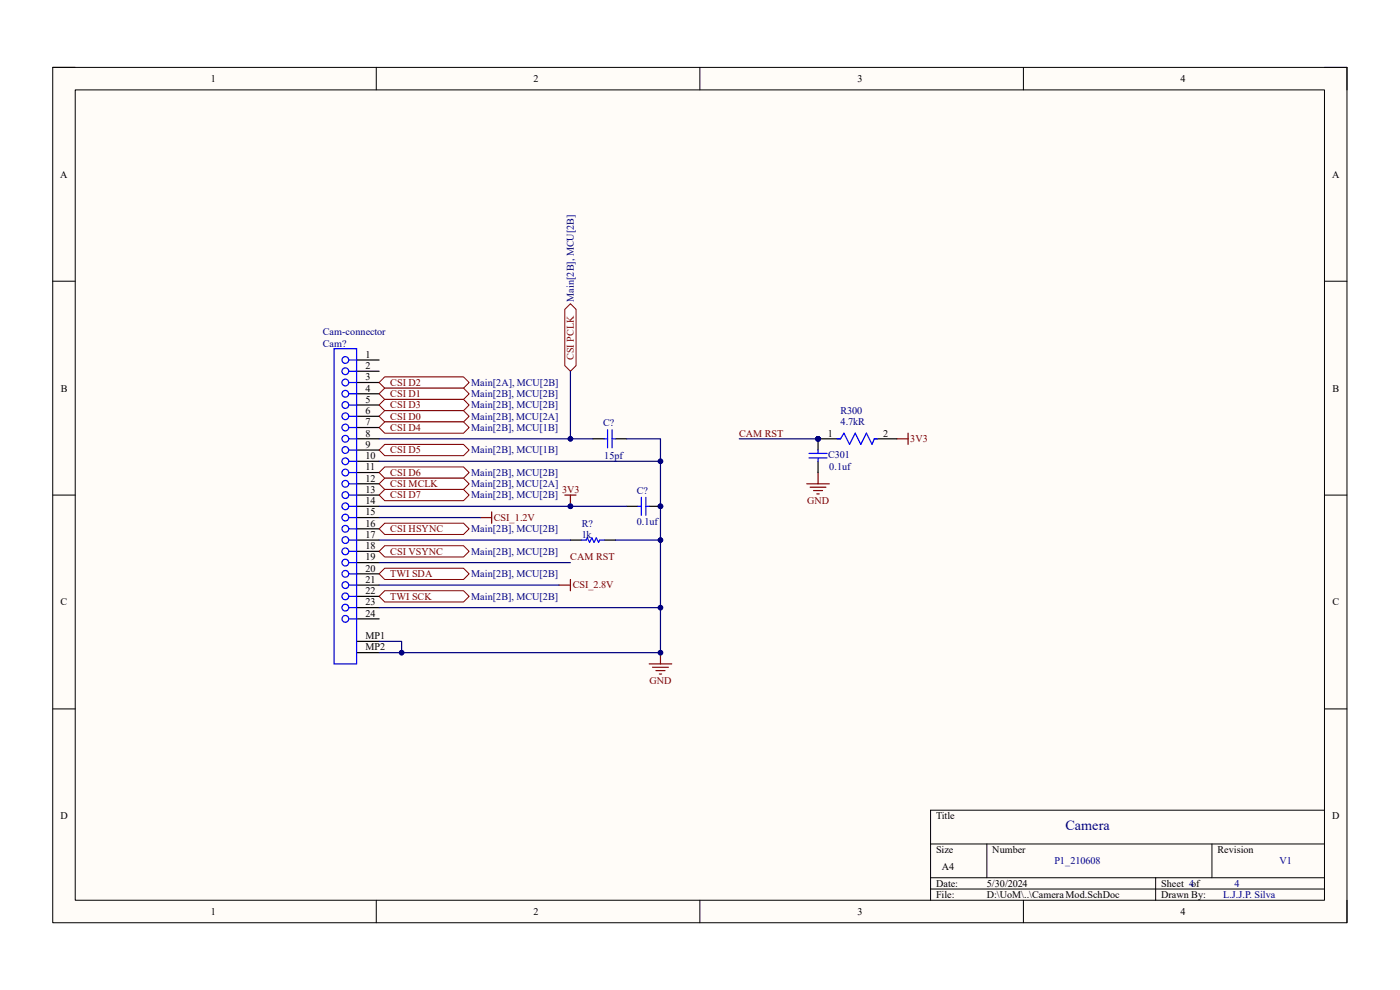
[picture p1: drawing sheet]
<svg xmlns="http://www.w3.org/2000/svg" width="297mm" height="210mm" viewBox="0 0 297 210" stroke-linecap="round" stroke-linejoin="round" font-family="sans-serif">
<path d="M11.2 14.3h274.6v181.4h-274.6z" fill-rule="evenodd" fill="#fffcf8"/>
<path d="M11.2 14.3h274.6v181.4h-274.6z" fill="none" stroke="#000" stroke-width=".21"/>
<path d="M16 19.1h265v171.9h-265z" fill-rule="evenodd" fill="#fffcf8"/>
<g fill="none" stroke="#000" stroke-width=".21">
<path d="M11.2 14.3h4.8M16 19.1h265v171.9h-265zM79.8 14.3v4.8M148.5 14.3v4.8M217.1 14.3v4.8M281 14.3h4.8v4.8M11.2 59.7h4.8M281 59.7h4.8M11.2 105h4.8M281 105h4.8M11.2 150.4h4.8M281 150.4h4.8"/>
<path d="M197.4 179h83.6M209.4 179v7.2M257.1 179v7.2M281 171.9h-83.6v19.1M79.8 191v4.7M148.5 191v4.7M197.4 186.2h83.6M197.4 188.6h83.6M217.1 191v4.7M245.2 186.2v4.8M285.8 191v4.7"/>
</g>
<path d="M119.8 105h2.4M121 105v2.4" fill="none" stroke="#800000" stroke-width=".25"/>
<circle cx="121" cy="107.4" r=".48" fill="#000080"/>
<circle cx="121" cy="107.4" r=".48" fill="none" stroke="#000080" stroke-width=".21"/>
<path d="M101.9 109.8h2.4M104.3 108.6v2.4M118.6 124.1h2.4M121 122.9v2.4M140.1 138.5v2.3M137.7 140.8h4.8M138.4 141.6h3.4M139.2 142.3h1.9M139.9 143h.5" fill="none" stroke="#800000" stroke-width=".25"/>
<g fill="none" stroke="#000" stroke-width=".25">
<path d="M75.6 76.4h4.8M75.6 78.8h4.8M75.6 81.1h4.8M75.6 83.5h4.8M75.6 85.9h4.8M75.6 88.3h4.8M75.6 90.7h4.8M75.6 93.1h4.8M75.6 95.5h4.8M75.6 97.9h4.8M75.6 100.2h4.8M75.6 102.6h4.8"/>
<path d="M75.6 105h4.8M75.6 107.4h4.8M75.6 109.8h4.8M75.6 112.2h4.8M75.6 114.6h4.8M75.6 117h4.8M75.6 119.3h4.8M75.6 121.7h4.8M75.6 124.1h4.8M75.6 126.5h4.8M75.6 128.9h4.8M75.6 131.3h4.8"/>
<path d="M75.6 136.1h4.8M75.6 138.5h4.8"/>
</g>
<g fill="none" stroke="#00f" stroke-width=".25">
<path d="M70.9 74h4.7v66.8h-4.7zM74 78.8h1.6M74 76.4h1.6M74 97.9h1.6M74 95.5h1.6M74 93.1h1.6M74 90.7h1.6M74 88.3h1.6M74 85.9h1.6M74 83.5h1.6M74 81.1h1.6M74 112.2h1.6"/>
<path d="M74 109.8h1.6M74 107.4h1.6M74 105h1.6M74 102.6h1.6M74 119.3h1.6M74 117h1.6M74 114.6h1.6M74 100.2h1.6M74 131.3h1.6M74 128.9h1.6M74 126.5h1.6M74 124.1h1.6"/>
<path d="M74 121.7h1.6"/>
<circle cx="73.3" cy="76.4" r=".72"/>
<circle cx="73.3" cy="78.8" r=".72"/>
<circle cx="73.3" cy="83.5" r=".72"/>
<circle cx="73.3" cy="81.1" r=".72"/>
<circle cx="73.3" cy="90.7" r=".72"/>
<circle cx="73.3" cy="95.5" r=".72"/>
<circle cx="73.3" cy="93.1" r=".72"/>
<circle cx="73.3" cy="97.9" r=".72"/>
<circle cx="73.3" cy="85.9" r=".72"/>
<circle cx="73.3" cy="88.3" r=".72"/>
<circle cx="73.3" cy="117" r=".72"/>
<circle cx="73.3" cy="119.3" r=".72"/>
<circle cx="73.3" cy="102.6" r=".72"/>
<circle cx="73.3" cy="109.8" r=".72"/>
<circle cx="73.3" cy="107.4" r=".72"/>
<circle cx="73.3" cy="105" r=".72"/>
<circle cx="73.3" cy="114.6" r=".72"/>
<circle cx="73.3" cy="100.2" r=".72"/>
<circle cx="73.3" cy="112.2" r=".72"/>
<circle cx="73.3" cy="121.7" r=".72"/>
<circle cx="73.3" cy="128.9" r=".72"/>
<circle cx="73.3" cy="126.5" r=".72"/>
<circle cx="73.3" cy="124.1" r=".72"/>
<circle cx="73.3" cy="131.3" r=".72"/>
</g>
<circle cx="140.1" cy="138.5" r=".48" fill="#000080"/>
<circle cx="140.1" cy="138.5" r=".48" fill="none" stroke="#000080" stroke-width=".21"/>
<path d="M190.3 93.1h2.3M192.6 91.9v2.4M171.2 102.6h4.7M171.9 103.4h3.3M172.6 104.1h1.9M173.3 104.8h.5M173.5 100.2v2.4" fill="none" stroke="#800000" stroke-width=".25"/>
<path d="M81.6 80h16.7l1.2 1.1-1.2 1.2h-16.7l-1.2-1.2z" fill-rule="evenodd" fill="#fff"/>
<path d="M81.6 80h16.7l1.2 1.1-1.2 1.2h-16.7l-1.2-1.2z" fill="none" stroke="#800000" stroke-width=".21"/>
<path d="M81.6 82.3h16.7l1.2 1.2-1.2 1.2h-16.7l-1.2-1.2z" fill-rule="evenodd" fill="#fff"/>
<path d="M81.6 82.3h16.7l1.2 1.2-1.2 1.2h-16.7l-1.2-1.2z" fill="none" stroke="#800000" stroke-width=".21"/>
<path d="M81.6 84.7h16.7l1.2 1.2-1.2 1.2h-16.7l-1.2-1.2z" fill-rule="evenodd" fill="#fff"/>
<path d="M81.6 84.7h16.7l1.2 1.2-1.2 1.2h-16.7l-1.2-1.2z" fill="none" stroke="#800000" stroke-width=".21"/>
<path d="M80.4 88.3l1.2-1.2h16.7l1.2 1.2-1.2 1.2h-16.7z" fill-rule="evenodd" fill="#fff"/>
<path d="M80.4 88.3l1.2-1.2h16.7l1.2 1.2-1.2 1.2h-16.7z" fill="none" stroke="#800000" stroke-width=".21"/>
<path d="M80.4 90.7l1.2-1.2h16.7l1.2 1.2-1.2 1.2h-16.7z" fill-rule="evenodd" fill="#fff"/>
<path d="M80.4 90.7l1.2-1.2h16.7l1.2 1.2-1.2 1.2h-16.7z" fill="none" stroke="#800000" stroke-width=".21"/>
<path d="M81.6 94.3h16.7l1.2 1.2-1.2 1.2h-16.7l-1.2-1.2z" fill-rule="evenodd" fill="#fff"/>
<path d="M81.6 94.3h16.7l1.2 1.2-1.2 1.2h-16.7l-1.2-1.2z" fill="none" stroke="#800000" stroke-width=".21"/>
<path d="M81.6 99.1h16.7l1.2 1.1-1.2 1.2h-16.7l-1.2-1.2z" fill-rule="evenodd" fill="#fff"/>
<path d="M81.6 99.1h16.7l1.2 1.1-1.2 1.2h-16.7l-1.2-1.2z" fill="none" stroke="#800000" stroke-width=".21"/>
<path d="M80.4 102.6l1.2-1.2h16.7l1.2 1.2-1.2 1.2h-16.7z" fill-rule="evenodd" fill="#fff"/>
<path d="M80.4 102.6l1.2-1.2h16.7l1.2 1.2-1.2 1.2h-16.7z" fill="none" stroke="#800000" stroke-width=".21"/>
<path d="M80.4 112.2l1.2-1.2h16.7l1.2 1.2-1.2 1.2h-16.7z" fill-rule="evenodd" fill="#fff"/>
<path d="M80.4 112.2l1.2-1.2h16.7l1.2 1.2-1.2 1.2h-16.7z" fill="none" stroke="#800000" stroke-width=".21"/>
<path d="M81.6 115.8h16.7l1.2 1.2-1.2 1.2h-16.7l-1.2-1.2z" fill-rule="evenodd" fill="#fff"/>
<path d="M81.6 115.8h16.7l1.2 1.2-1.2 1.2h-16.7l-1.2-1.2z" fill="none" stroke="#800000" stroke-width=".21"/>
<path d="M81.6 103.8h16.7l1.2 1.2-1.2 1.2h-16.7l-1.2-1.2z" fill-rule="evenodd" fill="#fff"/>
<path d="M81.6 103.8h16.7l1.2 1.2-1.2 1.2h-16.7l-1.2-1.2z" fill="none" stroke="#800000" stroke-width=".21"/>
<path d="M121 64.4l1.2 1.2v12l-1.2 1.2-1.2-1.2v-12z" fill-rule="evenodd" fill="#fff"/>
<path d="M121 64.4l1.2 1.2v12l-1.2 1.2-1.2-1.2v-12z" fill="none" stroke="#800000" stroke-width=".21"/>
<path d="M80.4 121.7l1.2-1.2h16.7l1.2 1.2-1.2 1.2h-16.7z" fill-rule="evenodd" fill="#fff"/>
<path d="M80.4 121.7l1.2-1.2h16.7l1.2 1.2-1.2 1.2h-16.7z" fill="none" stroke="#800000" stroke-width=".21"/>
<path d="M81.6 125.3h16.7l1.2 1.2-1.2 1.2h-16.7l-1.2-1.2z" fill-rule="evenodd" fill="#fff"/>
<path d="M81.6 125.3h16.7l1.2 1.2-1.2 1.2h-16.7l-1.2-1.2z" fill="none" stroke="#800000" stroke-width=".21"/>
<circle cx="173.5" cy="93.1" r=".48" fill="#000080"/>
<circle cx="173.5" cy="93.1" r=".48" fill="none" stroke="#000080" stroke-width=".21"/>
<path d="M173.5 93.1h4.8" fill="none" stroke="#000" stroke-width=".25"/>
<circle cx="173.5" cy="93.1" r=".48" fill="#000080"/>
<circle cx="173.5" cy="93.1" r=".48" fill="none" stroke="#000080" stroke-width=".21"/>
<path d="M185.5 93.1h4.8M121 114.6h2.4M128.2 114.6h2.4" fill="none" stroke="#000" stroke-width=".25"/>
<path d="M177.6 93.1h.7l.7-1.2 1.2 2.4 1.2-2.4 1.2 2.4 1.2-2.4 1.2 2.4 .5-1.2h.7M123.4 114.6h1l.2-.5 .5 1 .5-1 .4 1 .5-1 .5 1 .2-.5h1" fill="none" stroke="#00f" stroke-width=".25"/>
<circle cx="140.1" cy="107.4" r=".48" fill="#000080"/>
<circle cx="140.1" cy="107.4" r=".48" fill="none" stroke="#000080" stroke-width=".21"/>
<path d="M137.7 107.4h2.4" fill="none" stroke="#000" stroke-width=".25"/>
<circle cx="140.1" cy="107.4" r=".48" fill="#000080"/>
<circle cx="140.1" cy="107.4" r=".48" fill="none" stroke="#000080" stroke-width=".21"/>
<path d="M133 107.4h2.3" fill="none" stroke="#000" stroke-width=".25"/>
<path d="M135.3 107.4h.8M136.1 105.5v3.8M137 105.5v3.8M137 107.4h.7" fill="none" stroke="#00f" stroke-width=".25"/>
<circle cx="173.5" cy="93.1" r=".48" fill="#000080"/>
<circle cx="173.5" cy="93.1" r=".48" fill="none" stroke="#000080" stroke-width=".21"/>
<path d="M173.5 93.1v2.4M173.5 97.9v2.3" fill="none" stroke="#000" stroke-width=".25"/>
<circle cx="173.5" cy="93.1" r=".48" fill="#000080"/>
<circle cx="173.5" cy="93.1" r=".48" fill="none" stroke="#000080" stroke-width=".21"/>
<path d="M128.2 93.1h.7M128.9 91.2v3.8M129.9 91.2v3.8M129.9 93.1h.7M171.6 96.2h3.9M171.6 97.1h3.9M173.5 95.5v.7M173.5 97.1v.8" fill="none" stroke="#00f" stroke-width=".25"/>
<path d="M125.8 93.1h2.4M130.6 93.1h2.4" fill="none" stroke="#000" stroke-width=".25"/>
<path d="M80.4 109.8h21.5M80.4 119.3h40.6M80.4 136.1h4.8v2.4M80.4 124.1h38.2" fill="none" stroke="#000080" stroke-width=".25"/>
<circle cx="85.2" cy="138.5" r=".48" fill="#000080"/>
<circle cx="85.2" cy="138.5" r=".48" fill="none" stroke="#000080" stroke-width=".21"/>
<path d="M80.4 107.4h40.6" fill="none" stroke="#000080" stroke-width=".25"/>
<circle cx="121" cy="107.4" r=".48" fill="#000080"/>
<circle cx="121" cy="107.4" r=".48" fill="none" stroke="#000080" stroke-width=".21"/>
<path d="M80.4 128.9h59.7" fill="none" stroke="#000080" stroke-width=".25"/>
<circle cx="140.1" cy="128.9" r=".48" fill="#000080"/>
<circle cx="140.1" cy="128.9" r=".48" fill="none" stroke="#000080" stroke-width=".21"/>
<path d="M156.8 93.1h16.7" fill="none" stroke="#000080" stroke-width=".25"/>
<circle cx="173.5" cy="93.1" r=".48" fill="#000080"/>
<circle cx="173.5" cy="93.1" r=".48" fill="none" stroke="#000080" stroke-width=".21"/>
<path d="M133 93.1h7.1v4.8" fill="none" stroke="#000080" stroke-width=".25"/>
<circle cx="140.1" cy="97.9" r=".48" fill="#000080"/>
<circle cx="140.1" cy="97.9" r=".48" fill="none" stroke="#000080" stroke-width=".21"/>
<path d="M121 107.4h12" fill="none" stroke="#000080" stroke-width=".25"/>
<circle cx="121" cy="107.4" r=".48" fill="#000080"/>
<circle cx="121" cy="107.4" r=".48" fill="none" stroke="#000080" stroke-width=".21"/>
<path d="M80.4 97.9h59.7v40.6h-59.7" fill="none" stroke="#000080" stroke-width=".25"/>
<circle cx="140.1" cy="97.9" r=".48" fill="#000080"/>
<circle cx="140.1" cy="97.9" r=".48" fill="none" stroke="#000080" stroke-width=".21"/>
<circle cx="140.1" cy="107.4" r=".48" fill="#000080"/>
<circle cx="140.1" cy="107.4" r=".48" fill="none" stroke="#000080" stroke-width=".21"/>
<circle cx="140.1" cy="114.6" r=".48" fill="#000080"/>
<circle cx="140.1" cy="114.6" r=".48" fill="none" stroke="#000080" stroke-width=".21"/>
<circle cx="140.1" cy="128.9" r=".48" fill="#000080"/>
<circle cx="140.1" cy="128.9" r=".48" fill="none" stroke="#000080" stroke-width=".21"/>
<circle cx="140.1" cy="138.5" r=".48" fill="#000080"/>
<circle cx="140.1" cy="138.5" r=".48" fill="none" stroke="#000080" stroke-width=".21"/>
<circle cx="85.2" cy="138.5" r=".48" fill="#000080"/>
<circle cx="85.2" cy="138.5" r=".48" fill="none" stroke="#000080" stroke-width=".21"/>
<path d="M80.4 93.1h45.4" fill="none" stroke="#000080" stroke-width=".25"/>
<circle cx="121" cy="93.1" r=".48" fill="#000080"/>
<circle cx="121" cy="93.1" r=".48" fill="none" stroke="#000080" stroke-width=".21"/>
<path d="M121 78.8v14.3" fill="none" stroke="#000080" stroke-width=".25"/>
<circle cx="121" cy="93.1" r=".48" fill="#000080"/>
<circle cx="121" cy="93.1" r=".48" fill="none" stroke="#000080" stroke-width=".21"/>
<path d="M80.4 114.6h40.6M130.6 114.6h9.5" fill="none" stroke="#000080" stroke-width=".25"/>
<circle cx="140.1" cy="114.6" r=".48" fill="#000080"/>
<circle cx="140.1" cy="114.6" r=".48" fill="none" stroke="#000080" stroke-width=".21"/>
<text font-size="3" fill="#000080" x="226.1" y="176">Camera</text>
<g font-size="2.2">
<text x="44.7" y="17.4">1</text>
<text x="113.2" y="17.4">2</text>
<text x="181.9" y="17.4">3</text>
<text x="250.4" y="17.4">4</text>
<text x="12.8" y="37.7">A</text>
<text x="282.6" y="37.7">A</text>
<text x="77.6" y="75.9">1</text>
<text x="12.9" y="83.1">B</text>
<text x="77.6" y="78.3">2</text>
<text x="77.6" y="80.7">3</text>
<text x="77.6" y="83.1">4</text>
<text x="282.7" y="83.1">B</text>
<text x="77.6" y="85.5">5</text>
<text x="77.6" y="87.8">6</text>
<text x="77.6" y="90.2">7</text>
<text x="77.6" y="92.6">8</text>
<text x="77.6" y="95">9</text>
<text x="175.6" y="92.6">1</text>
<text x="187.4" y="92.6">2</text>
<text x="77.6" y="97.4">10</text>
<text x="77.6" y="99.8">11</text>
<text x="77.6" y="102.2">12</text>
<text x="77.6" y="104.6">13</text>
<text x="77.6" y="106.9">14</text>
<text x="77.6" y="109.3">15</text>
<text x="77.6" y="111.7">16</text>
<text x="77.6" y="114.1">17</text>
<text x="77.6" y="116.5">18</text>
<text x="77.6" y="118.9">19</text>
<text x="77.6" y="121.3">20</text>
<text x="77.6" y="123.7">21</text>
<text x="12.9" y="128.4">C</text>
<text x="77.6" y="126">22</text>
<text x="77.6" y="128.4">23</text>
<text x="77.6" y="130.8">24</text>
<text x="282.7" y="128.4">C</text>
<text x="77.6" y="135.6">MP1</text>
<text x="77.6" y="138">MP2</text>
<text x="12.8" y="173.8">D</text>
<text x="198.6" y="173.8">Title</text>
<text x="282.6" y="173.8">D</text>
<text x="198.6" y="181">Size</text>
<text x="199.8" y="184.5">A4</text>
<text x="210.5" y="181">Number</text>
<text x="258.3" y="181">Revision</text>
<text x="198.6" y="188.1">Date:</text>
<text x="198.6" y="190.5">File:</text>
<text x="209.3" y="190.5">D:\UoM\..\Camera Mod.SchDoc</text>
<text x="209.3" y="188.1">5/30/2024</text>
<text x="246.3" y="188.1">Sheet 4of</text>
<text x="246.3" y="190.5">Drawn By:</text>
<text x="44.7" y="194.1">1</text>
<text x="113.2" y="194.1">2</text>
<text x="181.9" y="194.1">3</text>
<text x="250.4" y="194.1">4</text>
</g>
<g font-size="2.2" fill="#000080">
<text x="121.7" y="64" transform="rotate(-90 121.7 64)">Main[2B], MCU[2B]</text>
<text x="68.5" y="71.1">Cam-connector</text>
<text x="68.5" y="73.5">Cam?</text>
<text x="100" y="81.9">Main[2A], MCU[2B]</text>
<text x="100" y="84.2">Main[2B], MCU[2B]</text>
<text x="100" y="86.7">Main[2B], MCU[2B]</text>
<text x="100" y="89">Main[2B], MCU[2A]</text>
<text x="178.3" y="87.8">R300</text>
<text x="100" y="91.4">Main[2B], MCU[1B]</text>
<text x="127.9" y="90.5">C?</text>
<text x="178.3" y="90.2">4.7kR</text>
<text x="100" y="96.2">Main[2B], MCU[1B]</text>
<text x="100" y="101">Main[2B], MCU[2B]</text>
<text x="128.2" y="97.4">15pf</text>
<text x="175.7" y="97.2">C301</text>
<text x="175.9" y="99.8">0.1uf</text>
<text x="100" y="103.4">Main[2B], MCU[2A]</text>
<text x="100" y="105.7">Main[2B], MCU[2B]</text>
<text x="135.1" y="104.8">C?</text>
<text x="100" y="112.9">Main[2B], MCU[2B]</text>
<text x="123.4" y="111.7">R?</text>
<text x="135.1" y="111.5">0.1uf</text>
<text x="100" y="117.7">Main[2B], MCU[2B]</text>
<text x="123.4" y="114.1">1k</text>
<text x="100" y="122.5">Main[2B], MCU[2B]</text>
<text x="100" y="127.3">Main[2B], MCU[2B]</text>
<text x="223.7" y="183.3">P1_210608</text>
<text x="271.4" y="183.3">V1</text>
<text x="259.5" y="190.5">L.J.J.P. Silva</text>
<text x="261.9" y="188.1">4</text>
</g>
<g font-size="2.2" fill="#800000">
<text x="121.7" y="76.4" transform="rotate(-90 121.7 76.4)">CSI PCLK</text>
<text x="82.8" y="81.9">CSI D2</text>
<text x="82.8" y="84.2">CSI D1</text>
<text x="82.8" y="86.7">CSI D3</text>
<text x="82.8" y="89">CSI D0</text>
<text x="82.8" y="91.4">CSI D4</text>
<text x="156.8" y="92.6">CAM RST</text>
<text x="193.1" y="93.8">3V3</text>
<text x="82.8" y="96.2">CSI D5</text>
<text x="82.8" y="101">CSI D6</text>
<text x="82.8" y="103.4">CSI MCLK</text>
<text x="82.8" y="105.7">CSI D7</text>
<text x="119.3" y="104.6">3V3</text>
<text x="171.2" y="106.9">GND</text>
<text x="82.8" y="112.9">CSI HSYNC</text>
<text x="104.8" y="110.5">CSI_1.2V</text>
<text x="82.8" y="117.7">CSI VSYNC</text>
<text x="121" y="118.9">CAM RST</text>
<text x="82.8" y="122.5">TWI SDA</text>
<text x="121.5" y="124.8">CSI_2.8V</text>
<text x="82.8" y="127.3">TWI SCK</text>
<text x="137.8" y="145.2">GND</text>
</g>
</svg>
